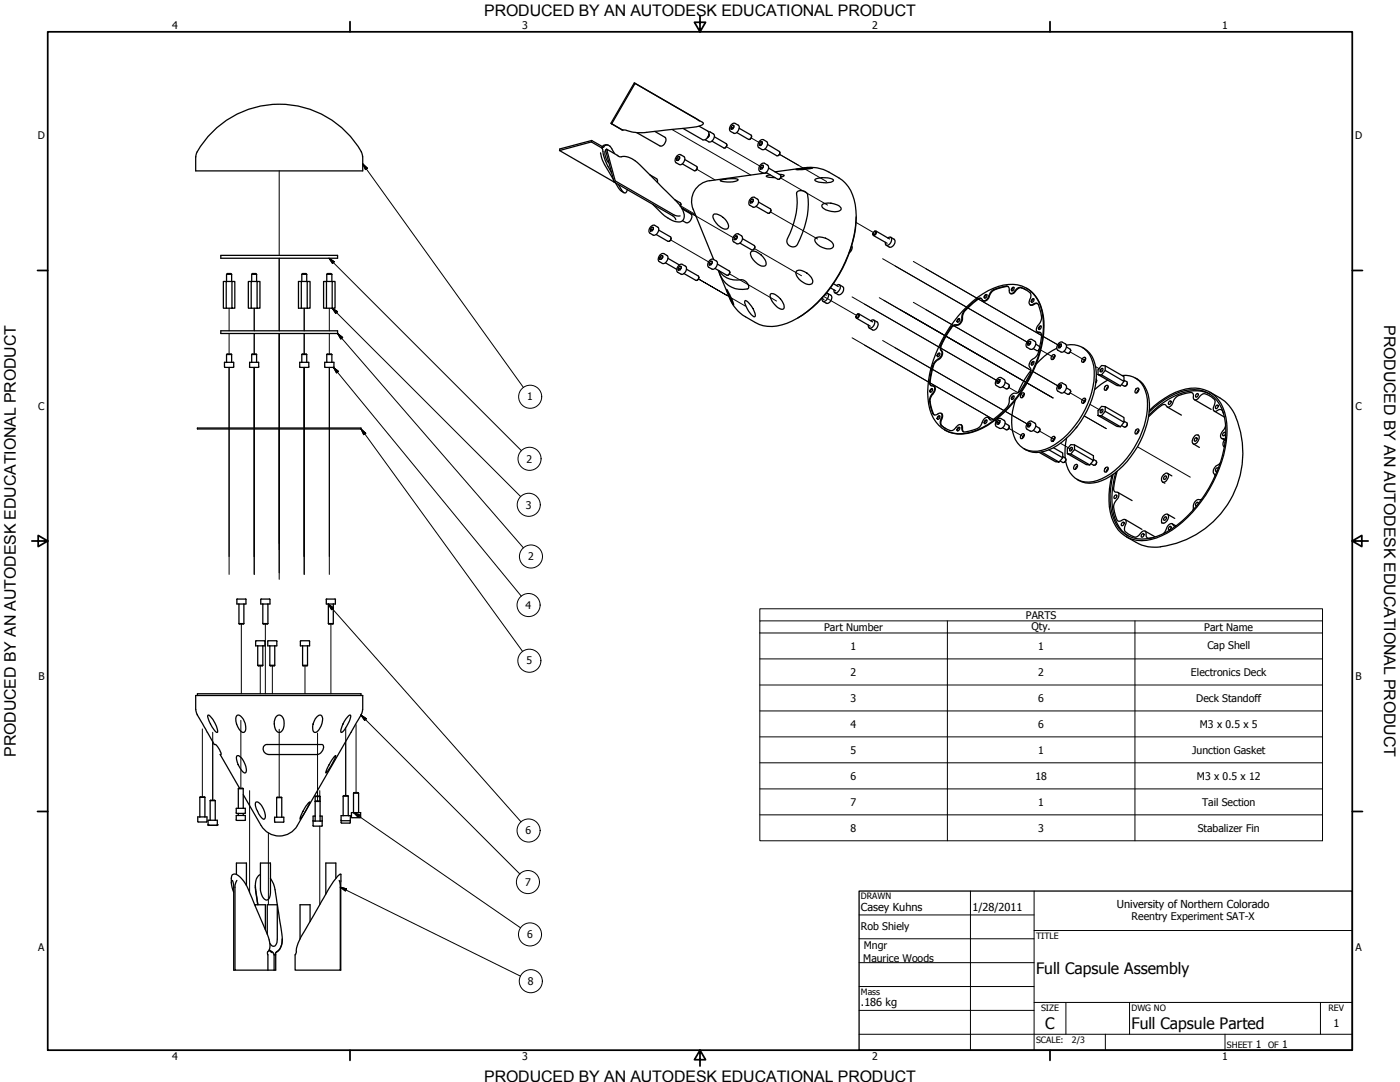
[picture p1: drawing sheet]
<svg xmlns="http://www.w3.org/2000/svg" width="559mm" height="432mm" viewBox="0 0 559 432" stroke-linecap="round" stroke-linejoin="round" font-family="sans-serif">
<!-- layer: Tweak Trail (ANSI) -->
<g fill="none" stroke="#000" stroke-width=".4">
<path d="M268.2 51.7l31.5 18.1M289.9 58.5l13.3 7.7M299.8 55.1l3 1.7M111.4 68.2v33.7M278.1 67.6l7.3 4.2M311.1 61.6l18.8 10.9M311.5 71l18.8 10.9M267.7 95.8l15.1 8.7M271.6 82.1l5.9 3.4M272 82.9l20.6 11.9M301.1 99.2l18.8 10.8M307.5 84.6l18.8 10.8"/>
<path d="M341.7 88.8l7.3 4.2M111.4 103.1v28.9M290.2 117.9l-11.4-6.6 18.8 10.9M291.1 109.3l18.8 10.8M328.7 118.3l13.5 7.7M340.1 118.5l58.8 34-53.8-31.2M351 118.8l58.4 33.7-56.7-32.7M352.3 103.3l58.9 33.9-53.9-31M364.6 104.3l51.2 29.6-46.2-26.6M91.4 123v9M91.4 133.1v8.2M101.5 123v9"/>
<path d="M101.5 133.1v8.2M111.4 133.1v37.7M121.4 123v9M121.4 133.1v8.2M131.4 123v9M131.4 133.1v8.2M340.1 134.8l56.3 32.6-51.3-29.7M352.3 135.9l48.4 27.9-43.4-25M364.6 120.6l46.9 27.2-41.9-24.2M415.4 139.7l5.5 3.1M416.4 134.3l7 4zM91.4 146.6v24.2z"/>
<path d="M101.5 146.6v24.2zM121.4 146.6v24.2zM131.4 146.6v24.2zM402.7 154.6l3.6 2.1M407.2 157.2l1.4 .9M410 152.8l10.3 6zM412.3 148.3l11.1 6.4zM427.2 156.8l5.9 3.5M427.2 140.5l5.9 3.4M437.3 146.3l2.8 1.7M111.4 171.2v60M397.1 167.8l1.8 1"/>
<path d="M401.3 164.1l9.9 5.8zM402.7 170.9l5.9 3.5M414.9 172l6 3.5M423.3 176.9l4.6 2.6M432.8 166l8.8 5.1M435 161.4l5.1 2.9M454 178.3l21.1 12.1M91.4 222.1v-50.9v58M101.5 222.1v-50.9v58M121.4 222.1v-50.9v58M131.4 222.1v-50.9v58M96.3 249v27.9"/>
<path d="M105.9 249v27.9M132.1 249v27.9M103.9 265.7v11.2M108.7 265.7v11.2M121.7 265.7v11.2M80.8 290.9v27.1M84.9 292.2v27.1M96.1 287.5v27.1M111.4 291v27.1M126.7 292.5v27.2M138 290.4v27.1M142.1 289.2v27.1"/>
<path d="M99.6 315.5v40.6M127.6 315.5v4.2M107.1 332.4v28.7M127.6 329.7v31.4"/>
</g>
<!-- layer: Visible (ANSI) -->
<g fill="none" stroke="#000" stroke-width=".51">
<path d="M253.4 33.2l27 15.6 .3 .6a6.9 6.9 0 0 1-4.7 1.5l-11 1.1a46.8 46.8 0 0 1-12.2 .8l-3-.9h-1.3M253.5 33.3l-.3-.2-9.4 16.1 .4 .2M236.2 56.1l4.2 2.4M236.2 56.1l-.2 .5M236.2 56.1l-12.7 3.3-.2 .7M240.3 59.1a23.2 23.2 0 0 0 3.8 9.9M240.3 59.1l-4.3-2.5-12.7 3.5 21.8 12.5 .5-.4M240.4 58.5l.4 .3a1.79 1.79 0 0 1 1.9-1 1.79 1.79 0 0 1 1.5 1.5l1.1 2M240.4 58.5l-.1 .6M242.1 59.5l-.4 .4 3.4 12.7 23.4 13.5 1.2 1.6M242.7 57.9l-1.1-.1-1.2 .7M244 49.3l4.5 2.6"/>
<path d="M244.2 49.4l4.3 2.5M261.4 52.5l4 2.3a2.31 2.31 0 0 1-2 3.4l-9.2-5.2M279 50.4l3.5 1.9a2.29 2.29 0 0 1-2 3.5l-7.9-4.6M279.2 48.3l-25.7-15-9.3 16.1M282.8 52.6a2.59 2.59 0 0 1 2.3 1.1 2.3 2.3 0 0 1-2.1 2.9l-1.5-.8M282.9 53.7l.2 .1M283 53.5l.1 .8-.8 .7M283.1 54l-.5 .8M285.2 54.6l4.7 2.7a1.11 1.11 0 0 1-1 1.8l-4.7-2.8M290.1 57.8l-.7 1.3M291.8 50.7l.7 .4M291.9 49.7l1.3-.6 1.5 .9a2.12 2.12 0 0 1-1.8 3.1l-1.6-1v-1.2z"/>
<path d="M292.4 50h.5v.8l-.5 .8-.6-.1v-.8zM292.4 50l.5 .3M292.5 51.1v.3M292.9 50.6l-.4 .5M295 51.2l4.8 2.7 .1 1-.5 .6-.6 .1-4.7-2.7M300 54.4l-.3 .8-.4 .4M303.1 57.2l.7 .5M303.2 56.3l1.3-.6 1.5 .8a2.12 2.12 0 0 1-1.8 3.2l-1.6-1.1v-1.2zM303.7 56.5l.6 .1v.7l-.6 .8-.6-.1v-.8zM303.7 56.5l.6 .3M303.8 57.7v.1M304.3 57.1l-.5 .6"/>
<path d="M306.4 57.7l4.7 2.8 .1 .9-.5 .6-.6 .2-4.7-2.8M78.7 60.6l-.6 1.9v5.7h66.7v-5.7M78.7 60.6a37.8 37.8 0 0 1 65.6 0M144.2 60.6l.5 2M239.7 61l1.2 3.8 3.9 6.8M241.7 60.1a5 5 0 0 0 1.3 4.9M245.6 72.9l2 3.1 1.4 .9M246.8 73.6l1.5 2.5a1.04 1.04 0 0 0 1.3 .9 1.04 1.04 0 0 0 .8-1.3M259.3 69.7l3 1.8 .1 1.3M269.2 79.6l2.5 1.6-.2 1M270.1 63.2l.7 .4M270.2 62.2l1.3-.5 1.5 .8a2.12 2.12 0 0 1-1.9 3.2l-1.5-1.1v-1.2z"/>
<path d="M270.6 62.5h.7v.8l-.7 .8-.5-.1v-.8zM270.6 62.5l.7 .3M270.8 63.6v.3M271.3 63.1l-.5 .5M273.4 63.7l4.7 2.7 .1 1-.5 .6-.6 .1-4.7-2.7M278.3 66.9l-.3 .9-.4 .3M283.3 72.1a8.4 8.4 0 0 0-6.6 11.4M287.5 72l3.1-.6a5.1 5.1 0 0 1 4 .3v.1a8.7 8.7 0 0 1-7.1 .2zM300.1 79.4l.6 .1v.8l-.6 .7h-.6v-.8zM300.1 79.4l.6 .4M303.5 66.6l.7 .5M304.1 65.9l.6 .1v.7l-.6 .8-.6-.1v-.8z"/>
<path d="M304.1 65.9l.6 .3M304.2 67.1v.1M304.7 66.5l-.5 .6M304.8 69.2l-21.5 2.9M306.1 69l-.9 .1M306.8 67.1l4.7 2.7 .2 .6-.3 .8-.9 .4-4.7-2.8M307.5 69.8l-1.6 .4a4 4 0 0 0 3.5 .7M309.3 68.6l11.8-1.6a14.7 14.7 0 0 1 9.8 1.7 16.8 16.8 0 0 1 8.6 7.3 28.6 28.6 0 0 1 .8 20.4 52.5 52.5 0 0 1-22.2 30.7 17.5 17.5 0 0 1-15.1 2.4l-1.5-.8a20.5 20.5 0 0 1-7.7-5.5l-2.1-3.2-4.5-10.7M311.1 69.6l1.9 .4-1.3 .7M311.3 60.9l-.3 .9-.4 .3M311.7 70.3v.5l-.7 .7M317.7 67.6l4.1-.6h2.6l-4.2 .7z"/>
<path d="M318 76.8a2.84 2.84 0 0 1 4.3 .8 32.3 32.3 0 0 1-4.6 20.6 2.4 2.4 0 0 1-2.7-.2 2.4 2.4 0 0 1-.7-2.7 31.4 31.4 0 0 0 3.7-18.5zM325.4 71.6a7.7 7.7 0 0 1 7.3 .3l-.2 .4a8.7 8.7 0 0 1-7.3-.4zM259.7 91.4l.6 .4M260.2 90.7h.6v.8l-.6 .7h-.5v-.8zM260.2 90.7l.6 .3M260.3 91.8l.1 .2M260.5 81.5a22.1 22.1 0 0 0 7 6.1 3.8 3.8 0 0 0 5.2 .1 4.7 4.7 0 0 0-1-5.2l-1.8-2.2-8-8a71.3 71.3 0 0 0-9.7-9 6.8 6.8 0 0 0-4.9-.8l-5.2-3 3.5 12.7 23.3 13.5 1 .4 1.6 .1M260.8 91.3l-.5 .5M262.9 91.8l4.8 2.8 .1 .9-.6 .7-.6 .1-4.7-2.7M267.8 95.1l-.2 .8-.5 .4M271.8 81.4l-.3 .8M272.3 83.4l3.5 2a2.31 2.31 0 0 1-2.1 3.4l-1.3-.7"/>
<path d="M276.7 83.5l8.2 20.1M284.7 85.7l.2-.2a5.6 5.6 0 0 1 5.8 5.3 1.86 1.86 0 0 1-3-.1 5 5 0 0 1-3-5zM293.1 94.8l.7 .4M293.7 94.1l.6 .1v.7l-.6 .7h-.6v-.8zM293.7 94.1l.6 .3M293.8 95.2v.2M294.3 94.7l-.5 .5M296.4 95.2l4.7 2.8 .2 .6-.3 .8-.9 .4-4.8-2.8M299.5 80.2l.7 .4M300.2 80.6v.2M300.7 80.1l-.5 .5M301.3 98.5l-.1 .5-.6 .7"/>
<path d="M302.8 80.6l4.7 2.8 .2 .5-.3 .8-.9 .4-4.7-2.7M307.7 83.8v.6l-.7 .7M325.5 95.1a6 6 0 0 1 7.2 2.6 1.72 1.72 0 0 1-2.6 1.6 4.9 4.9 0 0 1-4.9-3.8zM328.1 81.8a6.5 6.5 0 0 1 7.6 1.1v.3a1.93 1.93 0 0 1-2.5 1.3l-3.6-.7-1.4-1.1zM340 98.1a2.49 2.49 0 0 1-1 2.7M341.8 86.6a51.1 51.1 0 0 1-23.4 40.3M348.6 94l5.5 3.1M348.7 92.6l.6-.3a.86 .86 0 0 1 0 1 .86 .86 0 0 1-.8 .4zM349 92.4l.4-.2a.98 .98 0 0 1 .2 1.2 .98 .98 0 0 1-1.1 .5l-.1-.6M349.6 92.2l5.5 3.2M354.3 95l1-.4a1.79 1.79 0 0 1-.6 3.1l-.9 .2-.3-.2-.1-1M355.5 94.7l1.3 .7a2.05 2.05 0 0 1 .1 2.2 2.05 2.05 0 0 1-1.9 1l-1.3-.7"/>
<path d="M88.1 101.9h46.6v1.2h-46.6zM90.3 112.3h-1.1v10.7h1.1M90.4 109.5l.4-.3h1.3l.4 .3M90.4 109.5h2.1M90.4 109.5v2.8M92.5 109.5v2.8M92.6 112.3h1.1v10.7h-1.1zM92.6 112.3h-2.3v10.7h2.3M100.3 112.3h-1.2v10.7h1.2M100.5 109.5l.3-.3h1.3l.3 .3M100.5 109.5h1.9M100.5 109.5v2.8"/>
<path d="M102.4 109.5v2.8M102.6 112.3h1.2v10.7h-1.2zM102.6 112.3h-2.3v10.7h2.3M120.3 112.3h-1.2v10.7h1.2M120.5 109.5l.3-.3h1.3l.3 .3M120.5 109.5h1.9M120.5 109.5v2.8M122.4 109.5v2.8M122.6 112.3h1.2v10.7h-1.2zM122.6 112.3h-2.3v10.7h2.3M129.2 112.3h1.1v10.7h-1.1zM130.3 112.3h2.3"/>
<path d="M130.4 109.5l.3-.3h1.4l.4 .3M130.4 109.5h2.1M130.4 109.5v2.8M132.5 109.5v2.8M132.6 112.3h1.1v10.7h-1.1zM263.3 102.7l.7 .4M263.5 101.7l1.2-.5 1.6 .8a2.12 2.12 0 0 1-1.9 3.2l-1.6-1.2v-1.1zM263.9 102h.6v.8l-.6 .7h-.6v-.8zM263.9 102l.6 .3M264 103.1l.1 .2M264.5 102.6l-.5 .5M265.6 104.9l4.5 2.6"/>
<path d="M266.6 103.1l4.5 2.6M270.7 106.9l.8 .5M271.3 106.2l.6 .1v.8l-.6 .7h-.6v-.9zM271.3 106.2l.6 .4M271.5 107.4v.2M271.9 106.9l-.4 .5M274 107.4l4.8 2.8 .2 .5-.4 .8-.9 .4-4.7-2.7M279 110.6l-.3 .9-.4 .3M283.1 104.9l.7 .4M283.2 103.9l1.3-.5 1.5 .8a2.12 2.12 0 0 1-1.8 3.2l-1.6-1.1v-1.2zM283.7 104.2l.6 .1v.7l-.6 .8-.6-.1v-.8zM283.7 104.2l.6 .3"/>
<path d="M283.8 105.3v.3M284.3 104.8l-.5 .5M286.4 105.4l4.7 2.7 .1 1-.5 .6-.6 .2-4.7-2.8M286.7 107.9a9.4 9.4 0 0 0 12 7.2 3 3 0 0 0-2.9-3.5 8.5 8.5 0 0 1-8.8-3.6M290 115.5l2.1 3.9 .7 2.3-1.1-2zM291.3 108.6l-.3 .9-.4 .3M299.7 100.6l.4-.3a5.9 5.9 0 0 1 5.7 5.3 2.18 2.18 0 0 1-3.4-.3l-2.4-2.6-.5-1.6zM307.5 117.5l.3-.3a6.3 6.3 0 0 1 5.2 5.7l-.1 .2a2.22 2.22 0 0 1-3.2-1.1l-2-2.8zM317.9 108.1l.3-.1a5.5 5.5 0 0 1 6.2 4.7 2.16 2.16 0 0 1-3.5 .2 5.1 5.1 0 0 1-3.2-4.3zM328 119.1l.9 .4M329.4 117.5l.4 .3M329.8 117h.5a2.21 2.21 0 0 1-1.7 3.3l-.5-.7v-.5"/>
<path d="M330.3 117.1l1.3 .7a2.05 2.05 0 0 1 .1 2.2 2.05 2.05 0 0 1-1.9 1l-1.3-.7M331.5 114.9l2.1 1.2M332.7 113.2l1.9 1.2M333.9 113.9l.9-.4a1.92 1.92 0 0 1 .4 2.2 1.92 1.92 0 0 1-1.9 1.1l-.3-.2-.1-1M335 113.7l1.3 .7a2.01 2.01 0 0 1 .1 2.1 2.01 2.01 0 0 1-1.9 1l-1.3-.7M391.7 119.1h-.4a19.6 19.6 0 0 0-6.7 5.9l-.4 1.4a2.82 2.82 0 0 1-3.3 3.5 5.7 5.7 0 0 0-2.7 3.3 14 14 0 0 0-2.7 5.5v.6a2.77 2.77 0 0 1-1.4 4.5l-.5 .4a6.4 6.4 0 0 0-1.6 4 9.3 9.3 0 0 0-.7 5.3l.4 .4M393.1 117.8l.7-.3a.85 .85 0 0 1 0 1 .85 .85 0 0 1-.9 .4zM393.9 117.6l-.8 .7v.7M402.4 114.4a10.7 10.7 0 0 0-6.9 2.5l-.8 1.9-.8 1a1.08 1.08 0 0 1-1.5 .2M404 114.9l.3-.3 .4 .2a.87 .87 0 0 1-1 1.2zM404.7 114.7l-.5 .4-.3 1M409.5 115.6a2.72 2.72 0 0 0-4.5 1l-.8 .6-1-.1"/>
<path d="M409.7 115a14.2 14.2 0 0 1 6.7 11 46.6 46.6 0 0 1-10.5 32.9 35.3 35.3 0 0 1-19.9 14.1 12.9 12.9 0 0 1-8.9-1.4M411.9 119.4l.3-.2 .5 .2a.91 .91 0 0 1-1 1.2zM412.7 119.3l-.6 .3-.2 1M88.1 132h46.6v1.1h-46.6zM130.3 123h2.3M297.4 120h.1a8.2 8.2 0 0 1 3.9 6.2l-.1 .2a5.6 5.6 0 0 1-3.5-4.2l-.6-1.4zM341.9 127l5.4 3.2M341.9 125.6l.7-.3a.84 .84 0 0 1 0 1 .84 .84 0 0 1-.8 .4zM342.2 125.4l.4-.2a.98 .98 0 0 1 .2 1.2 .98 .98 0 0 1-1.1 .5l-.1-.5M342.8 125.3l5.5 3.2M347.6 128l.9-.4a1.6 1.6 0 0 1-.1 2.8l-.9 .6-.5-.1-.4-1.2M348.8 127.8l1.3 .7a2.05 2.05 0 0 1 0 2.1 2.05 2.05 0 0 1-1.9 1l-1.2-.7"/>
<path d="M382.3 127.4l.6-.3a.89 .89 0 0 1 0 1 .89 .89 0 0 1-.8 .4zM383 127.3l-.5 .3-.2 1M384.3 124a30.5 30.5 0 0 1 18.2-10.5 12.1 12.1 0 0 1 13.2 9.8 38 38 0 0 1-3.6 24.8 46.5 46.5 0 0 1-21.8 23.4 13.7 13.7 0 0 1-15.6-1.8 19.2 19.2 0 0 1-4.3-15.5 52.4 52.4 0 0 1 13.9-30.2zM385.1 123.8l4.9-4.4a1.31 1.31 0 0 1 1.3-.4 1.31 1.31 0 0 1 1 1 2.44 2.44 0 0 0 2.7-2.6l.3-.6a4.1 4.1 0 0 1 3.1-1.9l3.2-.7a1.58 1.58 0 0 1 1.2 2.3l.2 .3a1.32 1.32 0 0 0 2.1-.7l.9-1 1-.4 3 1.3 1.4 1.2 .1 1-.5 1.3a1.47 1.47 0 0 0 .4 2.2l1-.3a1.34 1.34 0 0 1 2.1 .1l.5 1.6a6.5 6.5 0 0 1 .4 5.3l-1.3 1.6a1.4 1.4 0 0 0-.6 1.5 1.4 1.4 0 0 0 1.1 1.1 1.14 1.14 0 0 1 1.1 1.6l-.3 2.1a13 13 0 0 1-1.6 5.7l-.9 .9a2.78 2.78 0 0 0-1.4 4.5 5.9 5.9 0 0 1-1.5 4 14.6 14.6 0 0 1-3.5 5.2l-.5 .2a2.81 2.81 0 0 0-3.2 3.5l-.1 .7a6.8 6.8 0 0 1-2.7 3.4l-1.6 1.5a3.7 3.7 0 0 1-3.1 1.7l-.3-.2a1.18 1.18 0 0 0-1.1-.9 1.18 1.18 0 0 0-1.2 .8l-1.2 2.5a4.7 4.7 0 0 1-3.1 1.8l-3.3 .8a1.58 1.58 0 0 1-1.2-2.3l-.2-.4a1.33 1.33 0 0 0-2.1 .8l-.4 .5a1.82 1.82 0 0 1-1.9 .8l-3.6-2-.4-.9 .4-1.8a1.47 1.47 0 0 0-.4-2.3l-.9 .4a1.3 1.3 0 0 1-2.1-.2l-.6-1.6a6.7 6.7 0 0 1-.3-5.2l1.5-2.3a1.17 1.17 0 0 0 .2-1.4 1.17 1.17 0 0 0-1.4-.5 1.45 1.45 0 0 1-.7-1.7l.3-2.1a10 10 0 0 1 2.1-6.1l.5-.5a2.78 2.78 0 0 0 1.4-4.5 6.1 6.1 0 0 1 1.5-4 15 15 0 0 1 3.4-5.1l.5-.3a2.81 2.81 0 0 0 3.2-3.5l.4-1.3zM410.1 136.9l.7 .5M410.3 136l1.2-.6 1.6 .8a2.12 2.12 0 0 1-1.9 3.2l-1.6-1.1v-1.2zM410.7 136.2l.7 .1v.7l-.7 .8-.6-.1v-.8zM410.7 136.2l.7 .3M410.8 137.4l.1 .1M411.4 136.8l-.6 .6M412.4 139.1l1.5 .9 .8-.4-.3 .3M413.4 137.4l1.6 1"/>
<path d="M414.1 132.5l1.3 .3M414.1 121.2h-1l-.9 .6-1-.1M414.8 130.3l.6-.3a.84 .84 0 0 1 .1 1 .84 .84 0 0 1-.9 .4zM415.5 130.2l-.7 .7v.6M421.8 139a25.9 25.9 0 0 0-8.2 6.3M422.4 138l.7 .4M422.5 137l1.3-.5 1.5 .8a2.12 2.12 0 0 1-1.8 3.2l-1.6-1.1v-1.2zM423 137.3l.6 .1v.7l-.6 .8-.6-.1v-.8zM423 137.3l.6 .3M423.1 138.4l.1 .3M423.6 137.9l-.5 .5M425.6 137.7a8.6 8.6 0 0 1 10.5 6.7 29.2 29.2 0 0 1-4.2 21.2 28.8 28.8 0 0 1-16.2 14.2 8.9 8.9 0 0 1-11.5-7.5 25.2 25.2 0 0 1 1-12.5"/>
<path d="M425.7 138.5l1.4 .8a1.11 1.11 0 0 1-1 1.7l-1.4-.8M427.4 139.8l-.4 .9-.4 .3M432 138.6a10.8 10.8 0 0 1 5.6 10.2 36.2 36.2 0 0 1-17.4 30 10.8 10.8 0 0 1-11.6 .2M89.6 144.6h3.7l-.1 2h-3.5zM90.4 141.5h2.1M90.4 141.5v3M90.5 144.6l-.1 .1M92.4 144.6l.1 .1M92.5 141.5v3M99.6 144.6h3.7l-.1 2h-3.6zM100.5 144.6l-.1 .1M100.5 141.5h1.9"/>
<path d="M100.5 141.5v3M102.4 144.6l.1 .1M102.4 141.5v3M119.6 146.4l.2 .2M119.6 146.4v-1.8h3.7v1.8M119.8 146.6h3.3M120.5 141.5h1.9M120.5 141.5v3M120.5 144.6l-.1 .1M122.4 144.6l.1 .1M122.4 141.5v3M123.3 146.4l-.2 .2"/>
<path d="M130.4 141.5h2.1M130.4 141.5v3M130.5 144.6l-.1 .1M132.4 144.6l.1 .1M132.5 141.5v3M133.1 146.6l.2-.2v-1.8h-3.7l.1 2h3.4M371.5 155.3l.5-.2a.89 .89 0 0 1 .1 .9 .89 .89 0 0 1-.9 .5zM372.2 155.2l-.8 .7v.6M372.7 154.1a1.85 1.85 0 0 1-.3 3.1l-.8 1.2a4.4 4.4 0 0 0-.1 3.6l1.4 3.5M374.3 141.2l.7-.3a.84 .84 0 0 1 0 1 .84 .84 0 0 1-.9 .3zM375.1 141l-.8 .7v.7M397.9 152.1l.7 .5"/>
<path d="M398.5 151.4l.6 .1v.8l-.6 .7h-.6v-.9zM398.5 151.4l.6 .4M398.6 152.6l.1 .2M399.1 152.1l-.5 .5M401.2 152.6l1.5 .8 .1 .6-.3 .8-.9 .4-1.4-.8M402.8 153.9l-.7 1.2M404 158.2l.3-.2 .4 .2a.87 .87 0 0 1-1 1.1zM404.7 158.1l-.5 .3-.3 1M407.7 157l.8-.3 .4 .6-.2 .4a1.08 1.08 0 0 1-1.3 1l-.1-.7zM408.9 157.2l-.7 .7-.1 .8M411.5 147.8l-2.4 3.4-2.8 5.5M411.9 144.5l.7-.3 .1 .3-.1 .7-.7 .5-.3-.4z"/>
<path d="M412.7 144.3l-.8 .7v.7M420 141.8l.8-.3a1.21 1.21 0 0 1 .1 1.3 1.21 1.21 0 0 1-1.2 .6l-.2-.7zM421.1 142l-.6 .6-.2 .8M422.4 154.4l.7 .3M422.5 153.4l1.3-.6 1.5 .8a2.12 2.12 0 0 1-1.8 3.2l-1.6-1.1v-1.1zM423 153.6l.6 .1v.7l-.6 .8-.6-.1v-.7zM423 153.6l.6 .4M423.1 154.7l.1 .3M423.6 154.2l-.5 .5M425.7 154.8l1.4 .8a1.11 1.11 0 0 1-1 1.8l-1.4-.9M427.4 156.1l-.4 .9-.4 .3M433.1 159.6l-.3 .5"/>
<path d="M433.3 159.4v-.3a1.1 1.1 0 0 0-1.3 .5 1.1 1.1 0 0 0 .2 1.4l.8-.6 .3-1-.5 .6-.3 .8M433.3 143.1l-.3-.5a1.37 1.37 0 0 0-1.1 1.9 1.18 1.18 0 0 0 1.4-1.4l-.5 .6-.3 .8M437.5 151.3l.2 .5-.3 .8M437.7 151.7l-.3 1M439.5 147.3l.6-.3a.84 .84 0 0 1 0 1 .84 .84 0 0 1-.9 .3zM439.7 149.6l1.4-1.8 7.5 4.4-1.4 1.8M441.1 154.2l.8-.5a1.09 1.09 0 0 1 .2 1.4 1.09 1.09 0 0 1-1.3 .5zM441.1 146l-1.4-.1-1.4 1.7v1.9l7.5 4.4 1.4 .1-7.5-4.4-1.4-.1M441.1 147.8v-1.8l7.5 4.3v1.9M442.2 151.7l-2.7 1.7-2.6 2.1M442.3 154.3l-.5 .6-.3 .8M447.9 149.9a8.8 8.8 0 0 1 9.7 7.6 32.8 32.8 0 0 1-7.8 25.3 23.4 23.4 0 0 1-15.1 9.6 8.9 8.9 0 0 1-9.4-8.4"/>
<path d="M448.6 151.8l1.2 .5 .2 .6-.4 .8-.8 .4-1.2-.6M450 152.8l-.1 .6-.6 .7M453.2 150.9a11 11 0 0 1 5.6 10.1 35.6 35.6 0 0 1-17.3 30.1 10.9 10.9 0 0 1-11.6 .2M453.4 155.3l.8-.5a1.09 1.09 0 0 1 .2 1.4 1.09 1.09 0 0 1-1.3 .5zM454.6 155.4l-.6 .6-.2 .8M476.8 159.5l6.6 3.9M477.6 157.2l.4-.2 .3 .4-.3 .8-.7 .3-.1-.6zM482.9 157.2a15.8 15.8 0 0 0-14.5 1 35.8 35.8 0 0 0-9.9 7.5M482.9 156.5a23.9 23.9 0 0 1 7.7 5.4l1.5 2.1 1.1 2.2M78.8 170.8h65.3v.4h-65.3zM374.3 166.2l.7-.3a.84 .84 0 0 1 0 1 .84 .84 0 0 1-.9 .4zM375.1 166.1l-.6 .3-.2 1"/>
<path d="M375.6 164.9l.5 .4 .1 1.3a2.7 2.7 0 0 0 1.3 4.5M382.3 170.8l.6-.3a.89 .89 0 0 1 0 1 .89 .89 0 0 1-.8 .4zM383 170.6l-.5 .3-.2 1.1M383.5 169.5l.5 .4 .6 2.4M393.1 167.8l.7-.2a.9 .9 0 0 1 0 1 .9 .9 0 0 1-.9 .4zM393.9 167.7l-.6 .3-.2 1.1M394.4 166.6l.8 1M397.9 168.5l.7 .4M398.5 167.8h.6v.8l-.6 .8-.6-.1v-.8zM398.5 167.8l.6 .3M398.6 168.9l.1 .3M399.1 168.4l-.5 .5"/>
<path d="M401.2 168.9l1.6 1.1-.3 1.1-.6 .5-1.7-.9M402.8 170.2l-.7 1.2M407.7 173.4l.8-.4 .4 .6-.2 .5a1.08 1.08 0 0 1-1.3 .9l-.1-.7zM408.9 173.5l-.7 .7-.1 .8M410.1 169.6l.7 .4M410.3 168.6l1.2-.6 1.6 .8a2.12 2.12 0 0 1-1.9 3.2l-1.6-1.1v-1.1zM410.7 168.8l.7 .1v.8l-.7 .7h-.6v-.8zM410.7 168.8l.7 .4M410.8 170l.1 .2M411.4 169.5l-.6 .5M413.4 170.1l1.6 1-.2 1.1-.7 .5-1.7-.9M415.1 171.3l-.7 1.2"/>
<path d="M420.5 178.7l3.7 2.1v1.9l-5.5-3.2M421.1 174.7l-.1-.4a1.1 1.1 0 0 0-1.3 .5 1.1 1.1 0 0 0 .3 1.4l.8-.6 .3-.9-.6 .6-.2 .8M425.7 174.9l-.6 4.1v3.8M427.4 178.6l.6 .1 .1 .3a.92 .92 0 0 1-1.1 1 .94 .94 0 0 1 .4-1.4zM428.9 177.5v1.9M429.9 170.3l-.4 .5M439.4 163.6l.7-.3a.88 .88 0 0 1 0 1 .88 .88 0 0 1-.9 .4zM439.7 165.9l1.4-1.8 7.5 4.4-1.4 1.8M441.1 162.3l-1.4-.1-1.4 1.7v1.9l7.5 4.4 1.4 .1-7.5-4.4-1.4-.1M441.1 164.1v-1.8l7.5 4.3v1.9M448.6 168.1l1.3 .8-.3 1.2-.6 .4-1.4-.7M450 169.2l-.1 .5-.6 .7"/>
<path d="M453.4 171.6l.8-.5 .4 .5-.1 .4a.99 .99 0 0 1-1.4 1zM454.5 172l-.4 .2M454.6 171.7l-.8 1.4M458.7 164.4a29.6 29.6 0 0 1 16.2-8.8 12.1 12.1 0 0 1 13.4 9.3 36.6 36.6 0 0 1-3.2 24.6 47.3 47.3 0 0 1-21.4 23.8 14.2 14.2 0 0 1-15.8-1.1 19.3 19.3 0 0 1-4.8-15.2l1.2-7.7M458.8 163.8a27.7 27.7 0 0 1 18.3-8.9 12.3 12.3 0 0 1 11.7 9.7 37.9 37.9 0 0 1-3.3 25.1 48.1 48.1 0 0 1-21.8 24.1 14.3 14.3 0 0 1-16.1-1 18.8 18.8 0 0 1-4.9-15.3l1.1-7.8M465.9 162.4l5.7 3.3M466.8 160.1l.6-.1 .1 .3-.4 .9-.6 .2a.9 .9 0 0 1 .3-1.3zM476.2 177.1l2.5 1.5M477 173.8l1.2-.2a2.16 2.16 0 0 1-.9 3.4l-.9 .2a2.22 2.22 0 0 1 .6-3.4zM477.2 174.8h.6v.7l-.9 .6a.87 .87 0 0 1 .3-1.3zM478.3 173.7h.1M484.7 164.1l4 2.3"/>
<path d="M485.6 161.7l.3-.1 .4 .5-.4 .7-.6 .3-.2-.6zM487.6 174.9l1.5 .9M488.2 172.9l.6-.4 .3 .3a.8 .8 0 0 1-.3 .9 .8 .8 0 0 1-.8 0zM488.4 165.2l-.5-1.2a1.49 1.49 0 0 0-2.5 .1l-.5 .1a1.3 1.3 0 0 1-.3-2.2l.2-.7a1.69 1.69 0 0 0-.2-2 6.2 6.2 0 0 0-4.5-2.1l-1.5 1.4a1.2 1.2 0 0 1-1 1 1.2 1.2 0 0 1-1.3-.7v-.6a1.17 1.17 0 0 0-1.1-1.6l-1.6 .2a6.5 6.5 0 0 0-4.8 2.3l-.6 1.3a2 2 0 0 1-2.4 1.9l-.2-.3a1.15 1.15 0 0 0-2.1-.2l-5.1 4.5M488.7 175.6l-.5 1.1a1.25 1.25 0 0 0 .5 1.6l-.2-.1M488.9 176.5v.3M489.2 169.9l-1.5 2.6a1.47 1.47 0 0 0-.6 1.9 1.47 1.47 0 0 0 1.7 .8l.3 .3M493.2 166.2a37.7 37.7 0 0 1-32.6 52.2l-3.7-.5a23.9 23.9 0 0 1-7.4-3.7M415.7 180.4l7 4-1.4-.1-6.5-3.8M424.2 182.2l1.2 .9-.3 1-.9 .5-1-.6M424.2 182.7l-1.5 1.7M425.4 183.3v.6l-.6 .6"/>
<path d="M426 181l1.4 .2 7.6 4.3-1.4-.1-7.6-4.4v-1.9l1.4-1.7 1.5 .1 7.5 4.4v1.9M427.4 181.2l1.5-1.8 7.5 4.4-1.4 1.7M428.9 185.7l.7-.4a1.09 1.09 0 0 1 .3 1.4 1.09 1.09 0 0 1-1.3 .4zM430.1 185.9l-.6 .5-.2 .9M436.4 183.3l1.2 .8-.2 1.2-.9 .4-1.1-.7M437.7 184.4l-.1 .6-.6 .6M441.1 186.9l.8-.5a1.09 1.09 0 0 1 .2 1.3 1.09 1.09 0 0 1-1.3 .5zM442.3 186.9l-.8 1.4M444.8 197.9l.7-.4 .2 .1v.7l-.6 .6-.5-.1zM445.3 188.5a31.8 31.8 0 0 0-.3 18.4 13.6 13.6 0 0 0 5.2 6.9M445.9 188.1l-.6 2.4a9.3 9.3 0 0 0-.7 5.3l.7 .6a1.19 1.19 0 0 1 1.3 .5 1.19 1.19 0 0 1-.1 1.5 6.1 6.1 0 0 0-1.2 7.5l.5 1.6a1.58 1.58 0 0 0 2.6-.2h.4a1.82 1.82 0 0 1 .1 2.8l-.1 1.3 .4 .8 3.6 2.1a3.2 3.2 0 0 0 2.8-1.9l1-.6a.96 .96 0 0 1 .9 1.3 1.27 1.27 0 0 0 1.1 1.7l1.3-.2M446.2 196.5l5.7 3.3"/>
<path d="M464 192.3l.9 .5M464.5 189.4l1-.6h.4a2.27 2.27 0 0 1-1.8 3.6 2.03 2.03 0 0 1 .4-3zM464.9 190h.6v.7l-.9 .6a.87 .87 0 0 1 .3-1.3zM466 188.9l1.7 1M479.6 199.3l-.5 .2a2.59 2.59 0 0 0-2.8 3.4l-.1 .7M486.2 186.9l-.1-.2a.79 .79 0 0 0-.9 .5 .79 .79 0 0 0 .4 1l.2-.3M487 184.8l-.5 .6a2.75 2.75 0 0 0-1.5 4.5M448.1 208.5l.3-.2 .3 .4a.8 .8 0 0 1-.3 .8 .8 .8 0 0 1-.9 .1zM449.1 207.3l6.7 4M456 213h.6v.7l-.9 .7a.87 .87 0 0 1 .3-1.4zM457.1 212l4 2.2M463.7 208.5v.2"/>
<path d="M464.5 205.7a1.15 1.15 0 0 1 1.7-.3 2.46 2.46 0 0 1-2.3 3.3l-.3-1.2zM464.9 206.3h.6v.7l-.9 .6-.2-.5zM466 205.2l2.9 1.7M466.8 210.1l.3-.1 .4 .4-.4 .9-.6 .2a.97 .97 0 0 1 .3-1.4zM467.9 209l1.5 .9M469.1 210.1l-.7-.3a1.14 1.14 0 0 0-1-.9 1.14 1.14 0 0 0-1.2 .8l-1.8 3.3M478.3 201l-.4-.6-.6 .5-.1 .8 .4 .2M94.7 239l-.2 .2M94.7 239.1h3.3M98 239l.2 2h-3.6v-1.7M104.3 239.1h3.3M104.3 239l-.2 .2"/>
<path d="M107.5 239l.3 2h-3.7v-1.7M130.2 239.3v1.7h3.7v-1.7M130.4 239l-.2 .2M130.4 239.1h3.3M133.7 239l.2 .2M95.3 241l.1 .1M95.4 248.9h1.9M95.4 241.1v7.8M97.3 241.1v7.8M97.4 241l-.1 .1M102.8 257.7l.1 .1M102.9 257.8v7.7"/>
<path d="M104.9 248.9h2M104.9 257.8v7.7M105 241.1l-.1 7.8M105 257.7l-.1 .1M105.5 255.7l.2 .2v1.8h-3.7l.1-1.9 3.4-.1M106.9 255.9v1.8h3.6v-1.8M106.9 241.1v7.8M107.6 257.7l.1 .1M107.7 257.8v7.7M109.7 257.8v7.7M109.8 257.7l-.1 .1M110.3 255.7h-3.2l-.3 .2"/>
<path d="M110.3 255.7l.3 .2M120 255.8h3.5l.1 1.9h-3.7zM120.7 257.7l.1 .1M120.8 257.8v7.7M122.7 257.8v7.7M122.8 257.7l-.1 .1M131.1 248.9h1.9M131.1 241.1v7.8M133 241.1v7.8M133.1 241l-.1 .1M78.8 277.6v-.7h65.3v.7M102.9 265.5h2"/>
<path d="M102.9 265.5l.2 .2h1.6l.2-.2M107.7 265.5h2M107.7 265.5l.2 .2h1.6l.2-.2M120.8 265.5h1.9M120.8 265.5l.2 .2h1.6l.1-.2M78.1 283.1v-5.5h66.7v5.5M78.2 283.1l.5 2M78.7 285.1l6.8 12a2.99 2.99 0 0 1 2.3 2.4l.5 1.2-.1 .4h-.3l7.7 13.5M83 285.4a3.1 3.1 0 0 1 2.3 2.3l1.4 3.1v1.5a9.8 9.8 0 0 1-3.7-6.9zM94.6 285.6l.1-.2a2.72 2.72 0 0 1 2.7 2.3l.6 2.1a1.83 1.83 0 0 1-.8 2.5 5.2 5.2 0 0 1-2.9-6.4zM105.3 297.8l1-.7h22a1.23 1.23 0 0 1 .7 2 2.99 2.99 0 0 1-2.4 2h-19.3a2.26 2.26 0 0 1-2-3.3zM110.3 285.9a1.67 1.67 0 0 1 1.9-.4 1.67 1.67 0 0 1 1 1.6 4 4 0 0 1-1.6 5.2l-.6-.1a4.7 4.7 0 0 1-.7-6.3z"/>
<path d="M126.6 285.9a1.22 1.22 0 0 1 1.6-.4 1.22 1.22 0 0 1 .6 1.6 5 5 0 0 1-3.1 5.2l-.3-.1a4.9 4.9 0 0 1 1.2-6.3zM139.3 285.6l.5-.2a5.6 5.6 0 0 1-1.4 4.4l-1.3 1.9-1 .5a10.4 10.4 0 0 1 3.2-6.6zM144.7 283.1l-.6 2.3-25.4 44M79.8 318.2h2M79.8 318.2v7.7M81.8 318.2v7.7M83.9 319.5h2M83.9 319.5l-.1 7.9M85.9 319.5v7.8M94.5 301.8l.1-.2a2.77 2.77 0 0 1 2.6 2.1l.9 2.1 .3 1.5-.2 .9-.5 .3a7.9 7.9 0 0 1-3.2-6.7zM95.1 314.8h2M95.1 314.8l-.1 7.8"/>
<path d="M97.1 314.8l.1 7.8M97.1 317.1l7.1 12.3M110.4 318.3h2.1M110.4 318.3v7.8M112.5 318.3l-.1 7.7M125.8 317.9l-.1 9.8M125.8 317.9h2M126 319.7l1.8 .1h-2zM127.8 317.9l.1 9.8M133.6 301.8l.4-.2-1.4 3.2-1.5 2.5-1.1 1.1a20.6 20.6 0 0 1 3.6-6.6zM137 317.8h2M137 317.8l.2-.3h1.6l.2 .3"/>
<path d="M137 317.8v7.6M139 317.8v7.6M141.1 316.5h2M141.1 316.5l.2-.2h1.6l.2 .2M141.1 316.5v7.7M143.1 316.5v7.7M78.9 326h3.7l-.1 2h-3.5zM79.8 326l-.1 .1M81.7 326l.1 .1M83.1 329.2v-1.9h3.6v1.9M83.1 329.2l.2 .2zM83.2 329.4h3.3"/>
<path d="M85.9 327.3v.1M86.7 329.2l-.2 .2M94.2 324.4l.3 .2h3.2M94.2 327.2l.3 .2h3.2M94.3 324.4v-1.8h3.6v1.8M94.3 327.2v-1.8h3.6v1.8M95.1 324.6l-.1 .8M97.1 324.6l.1 .8M98 324.4l-.2 .2M98 327.2l-.2 .2M102.2 320.1a2.23 2.23 0 0 1 2.4 1.8l1 2.1 .3 1.6-.1 .9-.6 .5a8.5 8.5 0 0 1-3.2-6.6zM104.2 329.5a8.4 8.4 0 0 0 14.5 0"/>
<path d="M109.8 328.1h3.3M110.5 326l-.1 .1M113.3 327.9l-.2 .3M113.3 327.9v-1.8h-3.7l.2 2.1M123.2 320.4l.6-.4-2 4-2 3a14.4 14.4 0 0 1 3.4-6.6zM125 327.7h3.6v1.9h-3.6zM125.8 325.7h-.8v2M125.8 325.6l-.1 .1M127.8 325.6l.1 .1M127.8 325.7h.8l-.1 2M136.1 328.3l.3 .2h3.2l.2-.2M136.1 327.3l.3 .2h3.2l.2-.2"/>
<path d="M136.1 328.2v-2.7h3.7v2.7M137 325.5l-.1 .1M139 325.5l.1 .1M141.2 324.3l-.1 .1M143.1 324.3l.1 .1M143.8 326.3h-3.5v-2h3.7v1.8l-.3 .2M92.8 351.3l.5 2.1v33.8h.5M93.3 356.1a10.1 10.1 0 0 1-.5-7 2.69 2.69 0 0 1 3.5 1.4l.5 .5a45.2 45.2 0 0 1 5.5 11.6l1.5 3.4a35.6 35.6 0 0 1 4 11.1 3.8 3.8 0 0 1-1.1 3.1l.2 7M94.4 349v-4.6h4v9M94.6 351.3l-.8 2.1v33.8h13.1M101.9 353.4l1 7.7M103.9 349a4.7 4.7 0 0 0-1.9 5.2l1 6.9"/>
<path d="M103.9 344.4h4l-.1 13a1.78 1.78 0 0 1-1.4 1.8 4.4 4.4 0 0 1-2.5-4.5zM107.9 350.5a15.2 15.2 0 0 1 2.4 7.9l1 6.5a43 43 0 0 1 1.1 12.2l-.8 1.7-1.5 1.4-.1 .9M134 350.5v-6.1h-4v12.4M135.4 351.3l.4 2.1v33.8h-18v-6.1l.5-1.2a12 12 0 0 1 2.4-7l12.4-21.1a6.7 6.7 0 0 1 2.9-3l-.2 38.4M101.9 361.6v-.5h4v9.9M106.7 372.8v-11.7h4l-.1 15a1.42 1.42 0 0 1-1.2 1.5 1.42 1.42 0 0 1-1.6-1M107.4 379.3l1.2 .9M107.5 379l1.5 1.2 .4 .9M112.7 374.7a5.5 5.5 0 0 1-2.7 5.5M123.8 367.8v-6.7h-4v13.6M109.4 381.1h.6M109.4 381.1v6.1"/>
<path d="M110 381.1v6.1h-3.1"/>
<circle cx="304.9" cy="67.2" r="1.97"/>
<circle cx="261" cy="91.9" r="1.97"/>
<circle cx="294.5" cy="95.3" r="1.95"/>
<circle cx="300.9" cy="80.7" r="1.95"/>
<circle cx="272.1" cy="107.5" r="1.97"/>
<circle cx="399.3" cy="152.7" r="1.95"/>
<circle cx="399.3" cy="169" r="1.97"/>
</g>
<g fill="#000">
<circle cx="83.1" cy="329.2" r=".25"/>
<circle cx="86.7" cy="329.2" r=".25"/>
</g>
<!-- layer: Border (ANSI) -->
<g fill="none" stroke="#000" stroke-width=".7">
<path d="M19 12.7h520.8v406.4h-520.8zM139.7 8.6v4.1M279.4 6.3v6.4l-2.2-3.8h4.4l-2.2 3.8M419.1 8.6v4.1M15 107.9h4M539.8 107.9h4M12.7 215.9h6.3l-3.8-2.2v4.4l3.8-2.2M539.8 215.9l3.8 2.2v-4.4l-3.8 2.2h6.3M15 323.8h4M539.8 323.8h4M139.7 419.1v4.1M279.4 419.1l2.2 3.8h-4.4l2.2-3.8v6.3"/>
<path d="M419.1 419.1v4.1"/>
</g>
<!-- layer: Title (ANSI) -->
<g fill="none" stroke="#000" stroke-width=".4">
<path d="M387.3 355.6v63.5M412.7 355.6v63.5M342.9 365.1h69.8M342.9 374.6h69.8M412.7 371.3h127.1M342.9 384.2h69.8M342.9 393.7h69.8M342.9 412.7h196.9M342.9 403.2h69.8M412.7 400h127.1M425.4 400v12.7M441.2 412.7v6.4"/>
<path d="M450.8 400v12.7M488.9 412.7v6.4M527 400v12.7"/>
</g>
<path d="M342.9 355.6h196.9v63.5h-196.9z" fill="none" stroke="#000" stroke-width=".51"/>
<!-- layer: Symbol (ANSI) -->
<g fill="none" stroke="#000" stroke-width=".4">
<path d="M144.8 65.4l1.8 1.7-.7 .6zM144.8 65.4l64.1 89.2M131.3 103.1l2.1 1.4-.7 .7zM131.3 103.1l76.9 76.8M132.6 123l2.1 1.4-.7 .7zM132.6 123l75.2 75.2M134.7 133.1l2.1 1.6-.8 .6zM134.7 133.1l74.2 85.5M133.1 146.6l2 1.6-.8 .6zM133.1 146.6l75 91.3M144.1 171.2l1.9 1.7-.8 .6zM144.1 171.2l64.5 88.8"/>
<path d="M131.1 241.1l2 1.5-.8 .7zM131.1 241.1l76.9 86.9M303.3 247.8v-4.8h224.6v4.8M303.3 252.6h224.6M378.1 247.8v87.7M453 247.8v87.7M527.9 247.8h-224.6v4.8M527.9 247.8v87.7h-224.6v-82.9M303.3 263h224.6M303.3 273.4h224.6M144.1 285.4l2.1 1.4-.7 .7zM144.1 285.4l63.4 63.4"/>
<path d="M303.3 283.7h224.6M303.3 294.1h224.6M303.3 304.4h224.6M303.3 314.8h224.6M141.1 324.2l2.3 1-.5 .9zM141.1 324.2l66.7 46.1M303.3 325.2h224.6M135.8 354.1l2.5 .6-.4 .9zM135.8 354.1l72 35.5"/>
<circle cx="211.6" cy="158.3" r="4.6"/>
<circle cx="211.4" cy="183.1" r="4.6"/>
<circle cx="211" cy="201.5" r="4.6"/>
<circle cx="211.9" cy="222.1" r="4.6"/>
<circle cx="211" cy="241.5" r="4.6"/>
<circle cx="211.3" cy="263.7" r="4.6"/>
<circle cx="211" cy="331.4" r="4.6"/>
<circle cx="210.7" cy="352" r="4.6"/>
<circle cx="211.5" cy="372.9" r="4.6"/>
<circle cx="211.9" cy="391.6" r="4.6"/>
</g>
<g fill="#000" stroke="#000" stroke-width=".4">
<path d="M144.8 65.4l1.8 1.7zM144.8 65.4l1.8 1.7-.7 .6zM131.3 103.1l2.1 1.4zM131.3 103.1l2.1 1.4-.7 .7zM132.6 123l2.1 1.4zM132.6 123l2.1 1.4-.7 .7zM134.7 133.1l2.1 1.6zM134.7 133.1l2.1 1.6-.8 .6zM133.1 146.6l2 1.6zM133.1 146.6l2 1.6-.8 .6zM144.1 171.2l1.9 1.7zM144.1 171.2l1.9 1.7-.8 .6z"/>
<path d="M131.1 241.1l2 1.5zM131.1 241.1l2 1.5-.8 .7zM144.1 285.4l2.1 1.4zM144.1 285.4l2.1 1.4-.7 .7zM141.1 324.2l2.3 1zM141.1 324.2l2.3 1-.5 .9zM135.8 354.1l2.5 .6zM135.8 354.1l2.5 .6-.4 .9z"/>
</g>
<g font-size="6.4">
<text x="552.4" y="129.8" transform="rotate(90 552.4 129.8)">PRODUCED BY AN AUTODESK EDUCATIONAL PRODUCT</text>
<text x="6.3" y="302" transform="rotate(-90 6.3 302)">PRODUCED BY AN AUTODESK EDUCATIONAL PRODUCT</text>
</g>
<g font-size="6.3">
<text x="193.3" y="6.3">PRODUCED BY AN AUTODESK EDUCATIONAL PRODUCT</text>
<text x="413.5" y="388.6">Full Capsule Assembly</text>
<text x="417.2" y="410.6">C</text>
<text x="451.6" y="410.7">Full Capsule Parted</text>
<text x="193.3" y="431.8">PRODUCED BY AN AUTODESK EDUCATIONAL PRODUCT</text>
</g>
<g font-size="4.4">
<text x="343.7" y="363.5">Casey Kuhns</text>
<text x="388.1" y="363.7">1/28/2011</text>
<text x="445.8" y="362.2">University of Northern Colorado</text>
<text x="343.7" y="401.6">.186 kg</text>
<text x="532.2" y="409.9">1</text>
</g>
<g font-size="4.2">
<text x="68.7" y="11.7">4</text>
<text x="208.4" y="11.7">3</text>
<text x="348.1" y="11.7">2</text>
<text x="487.8" y="11.7">1</text>
<text x="15.1" y="55.5">D</text>
<text x="540.9" y="55.5">D</text>
<text x="210.4" y="159.8">1</text>
<text x="15.2" y="163.4">C</text>
<text x="541" y="163.4">C</text>
<text x="210.2" y="184.7">2</text>
<text x="209.9" y="203">3</text>
<text x="210.8" y="223.6">2</text>
<text x="209.8" y="243">4</text>
<text x="329" y="251.8">Part Number</text>
<text x="409.4" y="246.9">PARTS</text>
<text x="411.7" y="251.3">Qty.</text>
<text x="480.7" y="251.7">Part Name</text>
<text x="339.5" y="259.3">1</text>
<text x="414.4" y="259.3">1</text>
<text x="481.9" y="259">Cap Shell</text>
<text x="210.1" y="265.2">5</text>
<text x="339.5" y="269.7">2</text>
<text x="414.4" y="269.7">2</text>
<text x="475.4" y="269.7">Electronics Deck</text>
<text x="15.3" y="271.4">B</text>
<text x="541.1" y="271.4">B</text>
<text x="339.5" y="280">3</text>
<text x="414.4" y="280">6</text>
<text x="477.5" y="280.1">Deck Standoff</text>
<text x="339.5" y="290.4">4</text>
<text x="414.4" y="290.4">6</text>
<text x="478.9" y="290.4">M3 x 0.5 x 5</text>
<text x="339.5" y="300.7">5</text>
<text x="414.4" y="300.8">1</text>
<text x="475.9" y="300.8">Junction Gasket</text>
<text x="339.5" y="311.1">6</text>
<text x="413.3" y="311.1">18</text>
<text x="477.8" y="311.1">M3 x 0.5 x 12</text>
<text x="339.5" y="321.5">7</text>
<text x="414.4" y="321.5">1</text>
<text x="479.8" y="321.6">Tail Section</text>
<text x="209.8" y="333">6</text>
<text x="339.5" y="331.9">8</text>
<text x="414.4" y="331.9">3</text>
<text x="478.1" y="331.9">Stabalizer Fin</text>
<text x="209.5" y="353.5">7</text>
<text x="343.7" y="371.2">Rob Shiely</text>
<text x="451.7" y="367.3">Reentry Experiment SAT-X</text>
<text x="210.4" y="374.5">6</text>
<text x="15.2" y="379.3">A</text>
<text x="344.6" y="383.9">Maurice Woods</text>
<text x="344.7" y="378.6">Mngr</text>
<text x="541" y="379.3">A</text>
<text x="210.7" y="393.1">8</text>
<text x="501.3" y="418.3">1</text>
<text x="511.8" y="418.3">1</text>
<text x="68.7" y="423.2">4</text>
<text x="208.4" y="423.2">3</text>
<text x="348.1" y="423.2">2</text>
<text x="487.8" y="423.2">1</text>
</g>
<g font-size="3.5">
<text x="343.7" y="358.9">DRAWN</text>
<text x="413.5" y="374.6">TITLE</text>
<text x="343.7" y="397">Mass</text>
<text x="415.5" y="403.4">SIZE</text>
<text x="451.6" y="403.4">DWG NO</text>
<text x="530.3" y="403.4">REV</text>
<text x="413.5" y="416.2">SCALE:</text>
<text x="427.9" y="416.2">2/3</text>
<text x="489.7" y="418.3">SHEET</text>
<text x="506.2" y="418.3">OF</text>
</g>
</svg>
